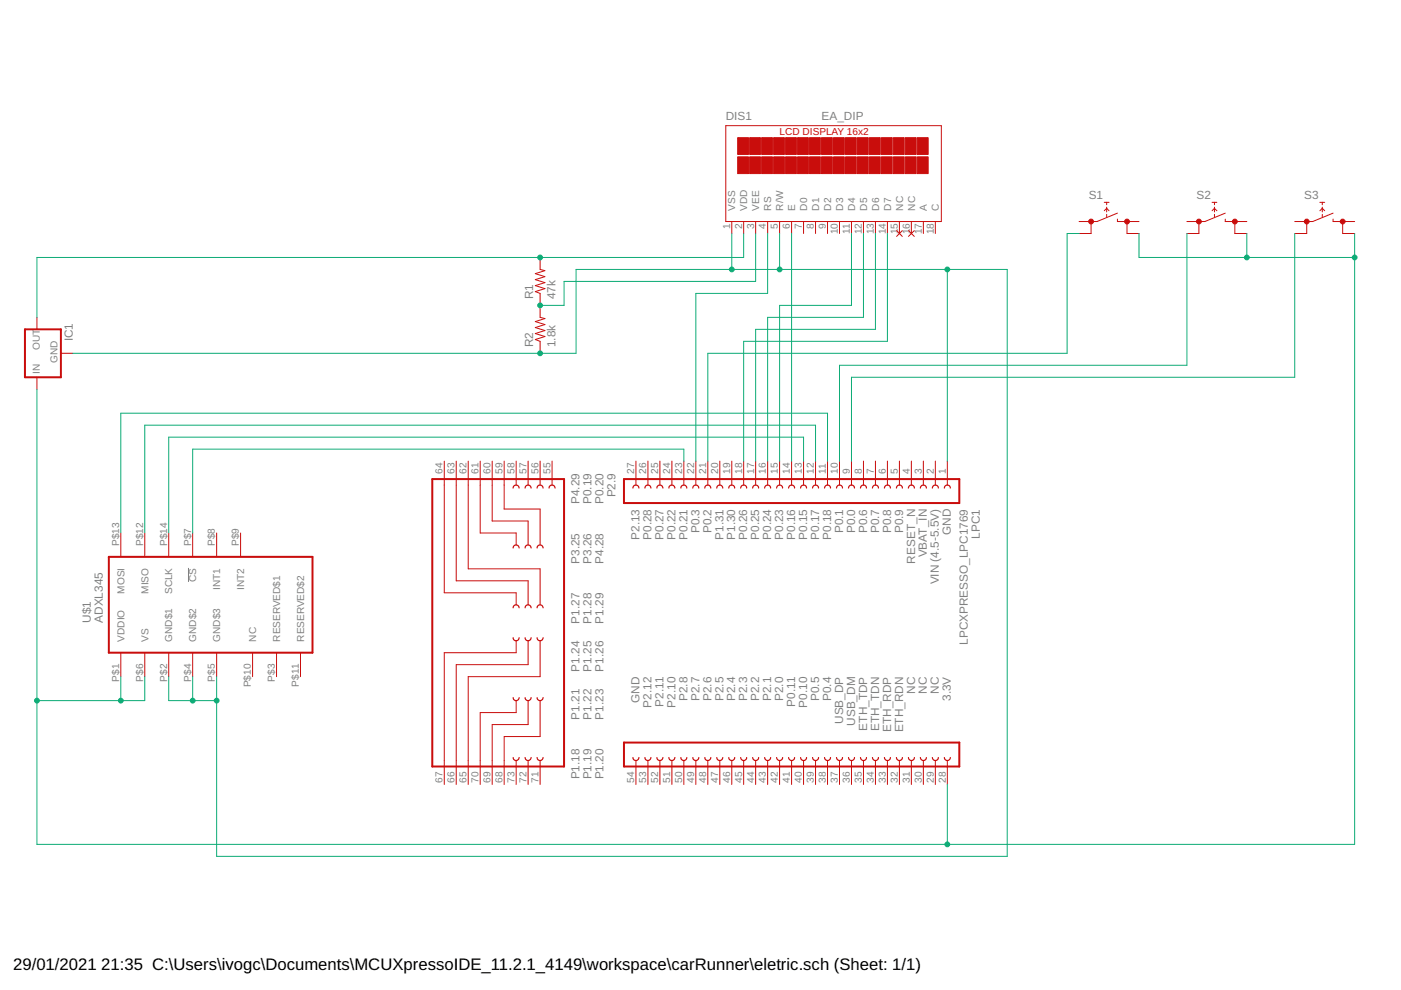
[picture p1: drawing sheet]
<svg xmlns="http://www.w3.org/2000/svg" width="297mm" height="210mm" viewBox="0 0 297 210" stroke-linecap="round" stroke-linejoin="round" font-family="sans-serif">
<path d="M40 120.4v3" fill="none" stroke="#808080" stroke-width=".21"/>
<path d="M5.3 69.8h7.6v10.2h-7.6zM23.1 118.1h43.2v20.3h-43.2zM91.7 101.6h27.9v60.9h-27.9zM132.3 101.6h71.1v5.1h-71.1zM132.3 157.4h71.1v5.1h-71.1z" fill="none" stroke="#c90d0c" stroke-width=".42"/>
<g fill="none" stroke="#c90d0c" stroke-width=".25">
<path d="M108.8 116.2a.63 .63 0 0 1 .6-.7 .63 .63 0 0 1 .7 .7M108.8 103.5a.63 .63 0 0 1 .6-.7 .63 .63 0 0 1 .7 .7M111.3 116.2a.63 .63 0 0 1 .7-.7 .63 .63 0 0 1 .6 .7M111.3 103.5a.63 .63 0 0 1 .7-.7 .63 .63 0 0 1 .6 .7M113.9 116.2a.63 .63 0 0 1 .6-.7 .63 .63 0 0 1 .6 .7M113.9 103.5a.63 .63 0 0 1 .6-.7 .63 .63 0 0 1 .6 .7M116.4 103.5a.63 .63 0 0 1 .7-.7 .63 .63 0 0 1 .6 .7M134.2 103.5a.63 .63 0 0 1 .6-.7 .63 .63 0 0 1 .7 .7M136.7 103.5a.63 .63 0 0 1 .7-.7 .63 .63 0 0 1 .6 .7M139.3 103.5a.63 .63 0 0 1 .6-.7 .63 .63 0 0 1 .6 .7M141.8 103.5a.63 .63 0 0 1 .7-.7 .63 .63 0 0 1 .6 .7M144.4 103.5a.63 .63 0 0 1 .6-.7 .63 .63 0 0 1 .6 .7"/>
<path d="M146.9 103.5a.63 .63 0 0 1 .6-.7 .63 .63 0 0 1 .7 .7M149.4 103.5a.63 .63 0 0 1 .7-.7 .63 .63 0 0 1 .6 .7M152 103.5a.63 .63 0 0 1 .6-.7 .63 .63 0 0 1 .6 .7M154.5 103.5a.62 .62 0 0 1 .6-.7 .62 .62 0 0 1 .7 .7M157 103.5a.63 .63 0 0 1 .7-.7 .63 .63 0 0 1 .6 .7M159.6 103.5a.63 .63 0 0 1 .6-.7 .63 .63 0 0 1 .6 .7M162.1 103.5a.63 .63 0 0 1 .7-.7 .63 .63 0 0 1 .6 .7M164.7 103.5a.63 .63 0 0 1 .6-.7 .63 .63 0 0 1 .6 .7M167.2 103.5a.63 .63 0 0 1 .6-.7 .63 .63 0 0 1 .7 .7M169.7 103.5a.63 .63 0 0 1 .7-.7 .63 .63 0 0 1 .6 .7M172.3 103.5a.63 .63 0 0 1 .6-.7 .63 .63 0 0 1 .6 .7M174.8 103.5a.63 .63 0 0 1 .7-.7 .63 .63 0 0 1 .6 .7"/>
<path d="M177.4 103.5a.63 .63 0 0 1 .6-.7 .63 .63 0 0 1 .6 .7M179.9 103.5a.63 .63 0 0 1 .6-.7 .63 .63 0 0 1 .7 .7M182.4 103.5a.63 .63 0 0 1 .7-.7 .63 .63 0 0 1 .6 .7M185 103.5a.63 .63 0 0 1 .6-.7 .63 .63 0 0 1 .6 .7M187.5 103.5a.63 .63 0 0 1 .7-.7 .63 .63 0 0 1 .6 .7M190.1 103.5a.63 .63 0 0 1 .6-.7 .63 .63 0 0 1 .6 .7M192.6 103.5a.63 .63 0 0 1 .6-.7 .63 .63 0 0 1 .7 .7M195.1 103.5a.63 .63 0 0 1 .7-.7 .63 .63 0 0 1 .6 .7M197.7 103.5a.63 .63 0 0 1 .6-.7 .63 .63 0 0 1 .6 .7M200.2 103.5a.63 .63 0 0 1 .7-.7 .63 .63 0 0 1 .6 .7M108.8 128.9a.63 .63 0 0 1 .6-.7 .63 .63 0 0 1 .7 .7M108.8 135.2a.63 .63 0 0 0 .6 .6 .63 .63 0 0 0 .7-.6"/>
<path d="M111.3 135.2a.63 .63 0 0 0 .7 .6 .63 .63 0 0 0 .6-.6M111.3 128.9a.63 .63 0 0 1 .7-.7 .63 .63 0 0 1 .6 .7M113.9 135.2a.63 .63 0 0 0 .6 .6 .63 .63 0 0 0 .6-.6M113.9 128.9a.63 .63 0 0 1 .6-.7 .63 .63 0 0 1 .6 .7M108.8 147.9a.63 .63 0 0 0 .6 .6 .63 .63 0 0 0 .7-.6M111.3 147.9a.63 .63 0 0 0 .7 .6 .63 .63 0 0 0 .6-.6M113.9 147.9a.63 .63 0 0 0 .6 .6 .63 .63 0 0 0 .6-.6M108.8 160.6a.63 .63 0 0 0 .6 .6 .63 .63 0 0 0 .7-.6M111.3 160.6a.63 .63 0 0 0 .7 .6 .63 .63 0 0 0 .6-.6M113.9 160.6a.63 .63 0 0 0 .6 .6 .63 .63 0 0 0 .6-.6M134.2 160.6a.63 .63 0 0 0 .6 .6 .63 .63 0 0 0 .7-.6M136.7 160.6a.63 .63 0 0 0 .7 .6 .63 .63 0 0 0 .6-.6"/>
<path d="M139.3 160.6a.63 .63 0 0 0 .6 .6 .63 .63 0 0 0 .6-.6M141.8 160.6a.63 .63 0 0 0 .7 .6 .63 .63 0 0 0 .6-.6M144.4 160.6a.63 .63 0 0 0 .6 .6 .63 .63 0 0 0 .6-.6M146.9 160.6a.63 .63 0 0 0 .6 .6 .63 .63 0 0 0 .7-.6M149.4 160.6a.63 .63 0 0 0 .7 .6 .63 .63 0 0 0 .6-.6M152 160.6a.63 .63 0 0 0 .6 .6 .63 .63 0 0 0 .6-.6M154.5 160.6a.62 .62 0 0 0 .6 .6 .62 .62 0 0 0 .7-.6M157 160.6a.63 .63 0 0 0 .7 .6 .63 .63 0 0 0 .6-.6M159.6 160.6a.63 .63 0 0 0 .6 .6 .63 .63 0 0 0 .6-.6M162.1 160.6a.63 .63 0 0 0 .7 .6 .63 .63 0 0 0 .6-.6M164.7 160.6a.63 .63 0 0 0 .6 .6 .63 .63 0 0 0 .6-.6M167.2 160.6a.63 .63 0 0 0 .6 .6 .63 .63 0 0 0 .7-.6"/>
<path d="M169.7 160.6a.63 .63 0 0 0 .7 .6 .63 .63 0 0 0 .6-.6M172.3 160.6a.63 .63 0 0 0 .6 .6 .63 .63 0 0 0 .6-.6M174.8 160.6a.63 .63 0 0 0 .7 .6 .63 .63 0 0 0 .6-.6M177.4 160.6a.63 .63 0 0 0 .6 .6 .63 .63 0 0 0 .6-.6M179.9 160.6a.63 .63 0 0 0 .6 .6 .63 .63 0 0 0 .7-.6M182.4 160.6a.63 .63 0 0 0 .7 .6 .63 .63 0 0 0 .6-.6M185 160.6a.63 .63 0 0 0 .6 .6 .63 .63 0 0 0 .6-.6M187.5 160.6a.63 .63 0 0 0 .7 .6 .63 .63 0 0 0 .6-.6M190.1 160.6a.63 .63 0 0 0 .6 .6 .63 .63 0 0 0 .6-.6M192.6 160.6a.63 .63 0 0 0 .6 .6 .63 .63 0 0 0 .7-.6M195.1 160.6a.63 .63 0 0 0 .7 .6 .63 .63 0 0 0 .6-.6M197.7 160.6a.63 .63 0 0 0 .6 .6 .63 .63 0 0 0 .6-.6"/>
<path d="M200.2 160.6a.63 .63 0 0 0 .7 .6 .63 .63 0 0 0 .6-.6"/>
</g>
<g fill="none" stroke="#c90d0c" stroke-width=".21">
<path d="M153.9 26.6h45.7v20.4h-45.7zM114.5 54.6v2.5l1 .3-2 .6 2 .7-2 .6 2 .6-2 .7 2 .6-2 .6 1 .4v5.1l1 .2-2 .7 2 .6-2 .6 2 .7-2 .6 2 .7-2 .6 1 .4v2.5M155.2 47v2.5M157.7 47v2.5M160.2 47v2.5M162.8 47v2.5M165.3 47v2.5M167.8 47v2.5M170.4 47v2.5M172.9 47v2.5M175.5 47v2.5M178 47v2.5"/>
<path d="M180.5 47v2.5M183.1 47v2.5M185.6 47v2.5M188.2 47v2.5M190.1 48.9l1.2 1.2M190.7 47v2.5M191.3 48.9l-1.2 1.2M192.6 48.9l1.2 1.2M193.2 47v2.5M193.8 48.9l-1.2 1.2M195.8 47v2.5M198.3 47v2.5"/>
<path d="M231.3 47v2.5h-2.5M234.1 42.9h1M234.1 44.7l.5-.5 .5 .5M234.6 42.9v.5M234.6 43.9v1M234.6 45.4v.6M236.9 45.2l-4.3 1.8h-3.8M236.9 46.5v.5h4.6M239 47v2.5h2.5M254.2 47v2.5h-2.5M257 42.9h1M257 44.7l.5-.5 .5 .5"/>
<path d="M257.5 42.9v.5M257.5 43.9v1M257.5 45.4v.6M259.8 45.2l-4.3 1.8h-3.8M259.8 46.5v.5h4.6M261.8 47v2.5h2.6M277.1 47v2.5h-2.6M279.8 42.9h1.1M279.8 44.7l.6-.5 .5 .5M280.4 42.9v.5M280.4 43.9v1M280.4 45.4v.6"/>
<path d="M282.6 45.2l-4.3 1.8h-3.8M282.6 46.5v.5h4.6M284.7 47v2.5h2.5M7.8 67.3v2.5M7.8 80v2.5M12.9 74.9h2.6M94.2 97.8v27.9h15.2v2.5M96.7 97.8v25.3h15.3v5.1M99.3 97.8v22.8h15.2v7.6M101.8 97.8v15.2h7.6v2.5M104.4 97.8v12.7h7.6v5M106.9 97.8v10.1h7.6v7.6"/>
<path d="M109.4 97.8v5M112 97.8v5M114.5 97.8v5M117.1 97.8v5M134.8 97.8v5M137.4 97.8v5M139.9 97.8v5M142.5 97.8v5M145 97.8v5M147.5 97.8v5M150.1 97.8v5M152.6 97.8v5"/>
<path d="M155.2 97.8v5M157.7 97.8v5M160.2 97.8v5M162.8 97.8v5M165.3 97.8v5M167.8 97.8v5M170.4 97.8v5M172.9 97.8v5M175.5 97.8v5M178 97.8v5M180.5 97.8v5M183.1 97.8v5"/>
<path d="M185.6 97.8v5M188.2 97.8v5M190.7 97.8v5M193.2 97.8v5M195.8 97.8v5M198.3 97.8v5M200.9 97.8v5M25.6 113v5.1M30.7 113v5.1M35.8 113v5.1M40.9 113v5.1M45.9 113v5.1"/>
<path d="M51 113v5.1M25.6 138.4v5.1M30.7 138.4v5.1M35.8 138.4v5.1M40.9 138.4v5.1M45.9 138.4v5.1M53.6 138.4v5.1M58.6 138.4v5.1M63.7 138.4v5.1M109.4 135.8v2.6h-15.2v27.9M112 135.8v5.1h-15.3v25.4M114.5 135.8v7.7h-15.2v22.8"/>
<path d="M109.4 148.5v2.6h-7.6v15.2M112 148.5v5.1h-7.6v12.7M114.5 148.5v7.7h-7.6v10.1M109.4 161.2v5.1M112 161.2v5.1M114.5 161.2v5.1M134.8 161.2v5.1M137.4 161.2v5.1M139.9 161.2v5.1M142.5 161.2v5.1M145 161.2v5.1M147.5 161.2v5.1"/>
<path d="M150.1 161.2v5.1M152.6 161.2v5.1M155.2 161.2v5.1M157.7 161.2v5.1M160.2 161.2v5.1M162.8 161.2v5.1M165.3 161.2v5.1M167.8 161.2v5.1M170.4 161.2v5.1M172.9 161.2v5.1M175.5 161.2v5.1M178 161.2v5.1"/>
<path d="M180.5 161.2v5.1M183.1 161.2v5.1M185.6 161.2v5.1M188.2 161.2v5.1M190.7 161.2v5.1M193.2 161.2v5.1M195.8 161.2v5.1M198.3 161.2v5.1M200.9 161.2v5.1"/>
</g>
<g fill="#c90d0c" stroke="#c90d0c" stroke-width=".21">
<path d="M156.4 29.2h2.3v3.5h-2.3z"/>
<path d="M156.4 33.3h2.3v3.5h-2.3z"/>
<path d="M158.9 29.2h2.3v3.5h-2.3z"/>
<path d="M158.9 33.3h2.3v3.5h-2.3z"/>
<path d="M161.5 29.2h2.3v3.5h-2.3z"/>
<path d="M161.5 33.3h2.3v3.5h-2.3z"/>
<path d="M164 29.2h2.3v3.5h-2.3z"/>
<path d="M164 33.3h2.3v3.5h-2.3z"/>
<path d="M166.6 29.2h2.2v3.5h-2.2z"/>
<path d="M166.6 33.3h2.2v3.5h-2.2z"/>
<path d="M169.1 29.2h2.3v3.5h-2.3z"/>
<path d="M169.1 33.3h2.3v3.5h-2.3z"/>
<path d="M171.6 29.2h2.3v3.5h-2.3z"/>
<path d="M171.6 33.3h2.3v3.5h-2.3z"/>
<path d="M174.2 29.2h2.3v3.5h-2.3z"/>
<path d="M174.2 33.3h2.3v3.5h-2.3z"/>
<path d="M176.7 29.2h2.3v3.5h-2.3z"/>
<path d="M176.7 33.3h2.3v3.5h-2.3z"/>
<path d="M179.3 29.2h2.2v3.5h-2.2z"/>
<path d="M179.3 33.3h2.2v3.5h-2.2z"/>
<path d="M181.8 29.2h2.3v3.5h-2.3z"/>
<path d="M181.8 33.3h2.3v3.5h-2.3z"/>
<path d="M184.3 29.2h2.3v3.5h-2.3z"/>
<path d="M184.3 33.3h2.3v3.5h-2.3z"/>
<path d="M186.9 29.2h2.3v3.5h-2.3z"/>
<path d="M186.9 33.3h2.3v3.5h-2.3z"/>
<path d="M189.4 29.2h2.3v3.5h-2.3z"/>
<path d="M189.4 33.3h2.3v3.5h-2.3z"/>
<path d="M192 29.2h2.2v3.5h-2.2z"/>
<path d="M192 33.3h2.2v3.5h-2.2z"/>
<path d="M194.5 29.2h2.3v3.5h-2.3z"/>
<path d="M194.5 33.3h2.3v3.5h-2.3z"/>
</g>
<g fill="#c90d0c" stroke="#c90d0c" stroke-width=".21">
<circle cx="231.3" cy="47" r=".51"/>
<circle cx="239" cy="47" r=".51"/>
<circle cx="254.2" cy="47" r=".51"/>
<circle cx="261.8" cy="47" r=".51"/>
<circle cx="277.1" cy="47" r=".51"/>
<circle cx="284.7" cy="47" r=".51"/>
</g>
<g fill="none" stroke="#0dab76" stroke-width=".21">
<path d="M155.2 49.5v7.6M157.7 49.5v5.1h-149.9v12.7M160.2 49.5v10.2h-40.6v5h-5.1M162.8 49.5v12.7h-15.3v35.6M165.3 49.5v7.6M167.8 49.5v48.3M180.5 49.5v15.2h-15.2v33.1M183.1 49.5v17.8h-20.3v30.5M185.6 49.5v20.3h-25.4v28M188.2 49.5v22.9h-30.5v25.4M200.9 57.1v40.7M228.8 49.5h-2.5v25.4h-76.2v22.9"/>
<path d="M241.5 49.5v5.1h45.7M251.7 49.5v27.9h-73.7v20.4M264.4 49.5v5.1M274.5 49.5v30.5h-94v17.8M287.2 49.5v129.5h-279.4v-96.5M15.5 74.9h106.6v-17.8h91.5v124.5h-167.7v-38.1M145 97.8v-2.6h-104.1v17.8M170.4 97.8v-5.1h-134.6v20.3M172.9 97.8v-7.7h-142.2v22.9M175.5 97.8v-10.2h-149.9v25.4M25.6 143.5v5M30.7 143.5v5h-22.9"/>
<path d="M35.8 143.5v5h10.1M40.9 143.5v5M200.9 166.3v12.7"/>
</g>
<g fill="#0dab76" stroke="#0dab76" stroke-width=".21">
<circle cx="114.5" cy="54.6" r=".51"/>
<circle cx="114.5" cy="64.7" r=".51"/>
<circle cx="25.6" cy="148.5" r=".51"/>
<circle cx="7.8" cy="148.5" r=".51"/>
<circle cx="264.4" cy="54.6" r=".51"/>
<circle cx="200.9" cy="179" r=".51"/>
<circle cx="287.2" cy="54.6" r=".51"/>
<circle cx="165.3" cy="57.1" r=".51"/>
<circle cx="155.2" cy="57.1" r=".51"/>
<circle cx="114.5" cy="74.9" r=".51"/>
<circle cx="200.9" cy="57.1" r=".51"/>
<circle cx="40.9" cy="148.5" r=".51"/>
<circle cx="45.9" cy="148.5" r=".51"/>
</g>
<g font-size="3.5">
<text x="2.8" y="205.7">29/01/2021</text>
<text x="21.5" y="205.7">21:35 C:\Users\ivogc\Documents\MCUXpressoIDE_11.2.1_4149\workspace\carRunner\eletric.sch (Sheet: 1/1)</text>
</g>
<g font-size="2.5" fill="#808080">
<text x="153.9" y="25.4">DIS1</text>
<text x="174.2" y="25.4">EA_DIP</text>
<text x="230.8" y="42.1">S1</text>
<text x="253.7" y="42.1">S2</text>
<text x="276.5" y="42.1">S3</text>
<text x="113" y="63.5" transform="rotate(-90 113 63.5)">R1</text>
<text x="117.8" y="63.5" transform="rotate(-90 117.8 63.5)">47k</text>
<text x="15.5" y="72.4" transform="rotate(-90 15.5 72.4)">IC1</text>
<text x="113" y="73.6" transform="rotate(-90 113 73.6)">R2</text>
<text x="117.8" y="73.6" transform="rotate(-90 117.8 73.6)">1.8k</text>
<text x="122.9" y="106.9" transform="rotate(-90 122.9 106.9)">P4.29</text>
<text x="125.4" y="106.9" transform="rotate(-90 125.4 106.9)">P0.19</text>
<text x="128" y="106.9" transform="rotate(-90 128 106.9)">P0.20</text>
<text x="130.5" y="105.5" transform="rotate(-90 130.5 105.5)">P2.9</text>
<text x="148.3" y="113.1" transform="rotate(-90 148.3 113.1)">P0.3</text>
<text x="150.8" y="113.1" transform="rotate(-90 150.8 113.1)">P0.2</text>
<text x="178.8" y="113.1" transform="rotate(-90 178.8 113.1)">P0.1</text>
<text x="181.3" y="113.1" transform="rotate(-90 181.3 113.1)">P0.0</text>
<text x="183.8" y="113.1" transform="rotate(-90 183.8 113.1)">P0.6</text>
<text x="186.4" y="113.1" transform="rotate(-90 186.4 113.1)">P0.7</text>
<text x="188.9" y="113.1" transform="rotate(-90 188.9 113.1)">P0.8</text>
<text x="191.5" y="113.1" transform="rotate(-90 191.5 113.1)">P0.9</text>
<text x="201.6" y="113.5" transform="rotate(-90 201.6 113.5)">GND</text>
<text x="122.9" y="119.6" transform="rotate(-90 122.9 119.6)">P3.25</text>
<text x="125.4" y="119.6" transform="rotate(-90 125.4 119.6)">P3.26</text>
<text x="128" y="119.6" transform="rotate(-90 128 119.6)">P4.28</text>
<text x="135.6" y="114.5" transform="rotate(-90 135.6 114.5)">P2.13</text>
<text x="138.1" y="114.5" transform="rotate(-90 138.1 114.5)">P0.28</text>
<text x="140.7" y="114.5" transform="rotate(-90 140.7 114.5)">P0.27</text>
<text x="143.2" y="114.5" transform="rotate(-90 143.2 114.5)">P0.22</text>
<text x="145.7" y="114.5" transform="rotate(-90 145.7 114.5)">P0.21</text>
<text x="153.4" y="114.5" transform="rotate(-90 153.4 114.5)">P1.31</text>
<text x="155.9" y="114.5" transform="rotate(-90 155.9 114.5)">P1.30</text>
<text x="158.4" y="114.5" transform="rotate(-90 158.4 114.5)">P0.26</text>
<text x="161" y="114.5" transform="rotate(-90 161 114.5)">P0.25</text>
<text x="163.5" y="114.5" transform="rotate(-90 163.5 114.5)">P0.24</text>
<text x="166.1" y="114.5" transform="rotate(-90 166.1 114.5)">P0.23</text>
<text x="168.6" y="114.5" transform="rotate(-90 168.6 114.5)">P0.16</text>
<text x="171.1" y="114.5" transform="rotate(-90 171.1 114.5)">P0.15</text>
<text x="173.7" y="114.5" transform="rotate(-90 173.7 114.5)">P0.17</text>
<text x="176.2" y="114.5" transform="rotate(-90 176.2 114.5)">P0.18</text>
<text x="194" y="119.5" transform="rotate(-90 194 119.5)">RESET_N</text>
<text x="196.5" y="118.2" transform="rotate(-90 196.5 118.2)">VBAT_IN</text>
<text x="207.7" y="114.2" transform="rotate(-90 207.7 114.2)">LPC1</text>
<text x="199.1" y="123.9" transform="rotate(-90 199.1 123.9)">VIN (4.5-5.5V)</text>
<text x="19.3" y="132" transform="rotate(-90 19.3 132)">U$1</text>
<text x="21.8" y="132" transform="rotate(-90 21.8 132)">ADXL345</text>
<text x="122.9" y="132.3" transform="rotate(-90 122.9 132.3)">P1.27</text>
<text x="125.4" y="132.3" transform="rotate(-90 125.4 132.3)">P1.28</text>
<text x="128" y="132.3" transform="rotate(-90 128 132.3)">P1.29</text>
<text x="205.2" y="136.7" transform="rotate(-90 205.2 136.7)">LPCXPRESSO_LPC1769</text>
<text x="122.9" y="142.4" transform="rotate(-90 122.9 142.4)">P1.24</text>
<text x="125.4" y="142.4" transform="rotate(-90 125.4 142.4)">P1.25</text>
<text x="128" y="142.4" transform="rotate(-90 128 142.4)">P1.26</text>
<text x="135.6" y="149" transform="rotate(-90 135.6 149)">GND</text>
<text x="140.7" y="149.8" transform="rotate(-90 140.7 149.8)">P2.11</text>
<text x="145.7" y="148.6" transform="rotate(-90 145.7 148.6)">P2.8</text>
<text x="148.3" y="148.6" transform="rotate(-90 148.3 148.6)">P2.7</text>
<text x="150.8" y="148.6" transform="rotate(-90 150.8 148.6)">P2.6</text>
<text x="153.4" y="148.6" transform="rotate(-90 153.4 148.6)">P2.5</text>
<text x="155.9" y="148.6" transform="rotate(-90 155.9 148.6)">P2.4</text>
<text x="158.4" y="148.6" transform="rotate(-90 158.4 148.6)">P2.3</text>
<text x="161" y="148.6" transform="rotate(-90 161 148.6)">P2.2</text>
<text x="163.5" y="148.6" transform="rotate(-90 163.5 148.6)">P2.1</text>
<text x="166.1" y="148.6" transform="rotate(-90 166.1 148.6)">P2.0</text>
<text x="168.6" y="149.8" transform="rotate(-90 168.6 149.8)">P0.11</text>
<text x="173.7" y="148.6" transform="rotate(-90 173.7 148.6)">P0.5</text>
<text x="176.2" y="148.6" transform="rotate(-90 176.2 148.6)">P0.4</text>
<text x="194" y="147.1" transform="rotate(-90 194 147.1)">NC</text>
<text x="196.5" y="147.1" transform="rotate(-90 196.5 147.1)">NC</text>
<text x="199.1" y="147.1" transform="rotate(-90 199.1 147.1)">NC</text>
<text x="201.6" y="148.6" transform="rotate(-90 201.6 148.6)">3.3V</text>
<text x="122.9" y="152.6" transform="rotate(-90 122.9 152.6)">P1.21</text>
<text x="125.4" y="152.6" transform="rotate(-90 125.4 152.6)">P1.22</text>
<text x="128" y="152.6" transform="rotate(-90 128 152.6)">P1.23</text>
<text x="138.1" y="150" transform="rotate(-90 138.1 150)">P2.12</text>
<text x="143.2" y="150" transform="rotate(-90 143.2 150)">P2.10</text>
<text x="171.1" y="150" transform="rotate(-90 171.1 150)">P0.10</text>
<text x="178.8" y="153.5" transform="rotate(-90 178.8 153.5)">USB_DP</text>
<text x="181.3" y="153.9" transform="rotate(-90 181.3 153.9)">USB_DM</text>
<text x="183.8" y="154.9" transform="rotate(-90 183.8 154.9)">ETH_TDP</text>
<text x="186.4" y="155" transform="rotate(-90 186.4 155)">ETH_TDN</text>
<text x="188.9" y="155.2" transform="rotate(-90 188.9 155.2)">ETH_RDP</text>
<text x="191.5" y="155.3" transform="rotate(-90 191.5 155.3)">ETH_RDN</text>
<text x="122.9" y="165.3" transform="rotate(-90 122.9 165.3)">P1.18</text>
<text x="125.4" y="165.3" transform="rotate(-90 125.4 165.3)">P1.19</text>
<text x="128" y="165.3" transform="rotate(-90 128 165.3)">P1.20</text>
</g>
<text font-size="2.1" fill="#c90d0c" x="165.3" y="28.7">LCD DISPLAY 16x2</text>
<g font-size="2.1" fill="#808080">
<text x="155.9" y="44.6" transform="rotate(-90 155.9 44.6)">VSS</text>
<text x="158.4" y="44.6" transform="rotate(-90 158.4 44.6)">VDD</text>
<text x="161" y="44.6" transform="rotate(-90 161 44.6)">VEE</text>
<text x="163.5" y="44.6" transform="rotate(-90 163.5 44.6)">RS</text>
<text x="166.1" y="44.6" transform="rotate(-90 166.1 44.6)">R/W</text>
<text x="168.6" y="44.6" transform="rotate(-90 168.6 44.6)">E</text>
<text x="171.1" y="44.6" transform="rotate(-90 171.1 44.6)">D0</text>
<text x="173.7" y="44.6" transform="rotate(-90 173.7 44.6)">D1</text>
<text x="176.2" y="44.6" transform="rotate(-90 176.2 44.6)">D2</text>
<text x="178.8" y="44.6" transform="rotate(-90 178.8 44.6)">D3</text>
<text x="181.3" y="44.6" transform="rotate(-90 181.3 44.6)">D4</text>
<text x="183.8" y="44.6" transform="rotate(-90 183.8 44.6)">D5</text>
<text x="186.4" y="44.6" transform="rotate(-90 186.4 44.6)">D6</text>
<text x="188.9" y="44.6" transform="rotate(-90 188.9 44.6)">D7</text>
<text x="191.5" y="44.6" transform="rotate(-90 191.5 44.6)">NC</text>
<text x="194" y="44.6" transform="rotate(-90 194 44.6)">NC</text>
<text x="196.5" y="44.6" transform="rotate(-90 196.5 44.6)">A</text>
<text x="199.1" y="44.6" transform="rotate(-90 199.1 44.6)">C</text>
<text x="154.8" y="48.5" transform="rotate(-90 154.8 48.5)">1</text>
<text x="157.3" y="48.5" transform="rotate(-90 157.3 48.5)">2</text>
<text x="159.9" y="48.5" transform="rotate(-90 159.9 48.5)">3</text>
<text x="162.4" y="48.5" transform="rotate(-90 162.4 48.5)">4</text>
<text x="164.9" y="48.5" transform="rotate(-90 164.9 48.5)">5</text>
<text x="167.5" y="48.5" transform="rotate(-90 167.5 48.5)">6</text>
<text x="170" y="48.5" transform="rotate(-90 170 48.5)">7</text>
<text x="172.6" y="48.5" transform="rotate(-90 172.6 48.5)">8</text>
<text x="175.1" y="48.5" transform="rotate(-90 175.1 48.5)">9</text>
<text x="177.6" y="49.7" transform="rotate(-90 177.6 49.7)">10</text>
<text x="180.2" y="49.6" transform="rotate(-90 180.2 49.6)">11</text>
<text x="182.7" y="49.7" transform="rotate(-90 182.7 49.7)">12</text>
<text x="185.3" y="49.7" transform="rotate(-90 185.3 49.7)">13</text>
<text x="187.8" y="49.7" transform="rotate(-90 187.8 49.7)">14</text>
<text x="190.3" y="49.7" transform="rotate(-90 190.3 49.7)">15</text>
<text x="192.9" y="49.7" transform="rotate(-90 192.9 49.7)">16</text>
<text x="195.4" y="49.7" transform="rotate(-90 195.4 49.7)">17</text>
<text x="198" y="49.7" transform="rotate(-90 198 49.7)">18</text>
<text x="8.5" y="74.3" transform="rotate(-90 8.5 74.3)">OUT</text>
<text x="12.2" y="76.9" transform="rotate(-90 12.2 76.9)">GND</text>
<text x="8.5" y="79.4" transform="rotate(-90 8.5 79.4)">IN</text>
<text x="93.8" y="100.5" transform="rotate(-90 93.8 100.5)">64</text>
<text x="96.4" y="100.5" transform="rotate(-90 96.4 100.5)">63</text>
<text x="98.9" y="100.5" transform="rotate(-90 98.9 100.5)">62</text>
<text x="101.5" y="100.5" transform="rotate(-90 101.5 100.5)">61</text>
<text x="104" y="100.5" transform="rotate(-90 104 100.5)">60</text>
<text x="106.5" y="100.5" transform="rotate(-90 106.5 100.5)">59</text>
<text x="109.1" y="100.5" transform="rotate(-90 109.1 100.5)">58</text>
<text x="111.6" y="100.5" transform="rotate(-90 111.6 100.5)">57</text>
<text x="114.2" y="100.5" transform="rotate(-90 114.2 100.5)">56</text>
<text x="116.7" y="100.5" transform="rotate(-90 116.7 100.5)">55</text>
<text x="134.5" y="100.5" transform="rotate(-90 134.5 100.5)">27</text>
<text x="137" y="100.5" transform="rotate(-90 137 100.5)">26</text>
<text x="139.5" y="100.5" transform="rotate(-90 139.5 100.5)">25</text>
<text x="142.1" y="100.5" transform="rotate(-90 142.1 100.5)">24</text>
<text x="144.6" y="100.5" transform="rotate(-90 144.6 100.5)">23</text>
<text x="147.2" y="100.5" transform="rotate(-90 147.2 100.5)">22</text>
<text x="149.7" y="100.5" transform="rotate(-90 149.7 100.5)">21</text>
<text x="152.2" y="100.5" transform="rotate(-90 152.2 100.5)">20</text>
<text x="154.8" y="100.5" transform="rotate(-90 154.8 100.5)">19</text>
<text x="157.3" y="100.5" transform="rotate(-90 157.3 100.5)">18</text>
<text x="159.9" y="100.5" transform="rotate(-90 159.9 100.5)">17</text>
<text x="162.4" y="100.5" transform="rotate(-90 162.4 100.5)">16</text>
<text x="164.9" y="100.5" transform="rotate(-90 164.9 100.5)">15</text>
<text x="167.5" y="100.5" transform="rotate(-90 167.5 100.5)">14</text>
<text x="170" y="100.5" transform="rotate(-90 170 100.5)">13</text>
<text x="172.6" y="100.5" transform="rotate(-90 172.6 100.5)">12</text>
<text x="175.1" y="100.5" transform="rotate(-90 175.1 100.5)">11</text>
<text x="177.6" y="100.5" transform="rotate(-90 177.6 100.5)">10</text>
<text x="180.2" y="100.5" transform="rotate(-90 180.2 100.5)">9</text>
<text x="182.7" y="100.5" transform="rotate(-90 182.7 100.5)">8</text>
<text x="185.3" y="100.5" transform="rotate(-90 185.3 100.5)">7</text>
<text x="187.8" y="100.5" transform="rotate(-90 187.8 100.5)">6</text>
<text x="190.3" y="100.5" transform="rotate(-90 190.3 100.5)">5</text>
<text x="192.9" y="100.5" transform="rotate(-90 192.9 100.5)">4</text>
<text x="195.4" y="100.5" transform="rotate(-90 195.4 100.5)">3</text>
<text x="198" y="100.5" transform="rotate(-90 198 100.5)">2</text>
<text x="200.5" y="100.5" transform="rotate(-90 200.5 100.5)">1</text>
<text x="25.3" y="115.7" transform="rotate(-90 25.3 115.7)">P$13</text>
<text x="30.3" y="115.7" transform="rotate(-90 30.3 115.7)">P$12</text>
<text x="35.4" y="115.7" transform="rotate(-90 35.4 115.7)">P$14</text>
<text x="40.5" y="115.7" transform="rotate(-90 40.5 115.7)">P$7</text>
<text x="45.6" y="115.7" transform="rotate(-90 45.6 115.7)">P$8</text>
<text x="50.7" y="115.7" transform="rotate(-90 50.7 115.7)">P$9</text>
<text x="26.4" y="125.9" transform="rotate(-90 26.4 125.9)">MOSI</text>
<text x="31.5" y="125.9" transform="rotate(-90 31.5 125.9)">MISO</text>
<text x="36.5" y="126" transform="rotate(-90 36.5 126)">SCLK</text>
<text x="41.6" y="123.4" transform="rotate(-90 41.6 123.4)">CS</text>
<text x="46.7" y="125.1" transform="rotate(-90 46.7 125.1)">INT1</text>
<text x="51.8" y="125.1" transform="rotate(-90 51.8 125.1)">INT2</text>
<text x="26.4" y="136.1" transform="rotate(-90 26.4 136.1)">VDDIO</text>
<text x="31.5" y="136.1" transform="rotate(-90 31.5 136.1)">VS</text>
<text x="36.5" y="136.1" transform="rotate(-90 36.5 136.1)">GND$1</text>
<text x="41.6" y="136.1" transform="rotate(-90 41.6 136.1)">GND$2</text>
<text x="46.7" y="136.1" transform="rotate(-90 46.7 136.1)">GND$3</text>
<text x="54.3" y="136.1" transform="rotate(-90 54.3 136.1)">NC</text>
<text x="59.4" y="136.1" transform="rotate(-90 59.4 136.1)">RESERVED$1</text>
<text x="64.5" y="136.1" transform="rotate(-90 64.5 136.1)">RESERVED$2</text>
<text x="25.3" y="144.5" transform="rotate(-90 25.3 144.5)">P$1</text>
<text x="30.3" y="144.5" transform="rotate(-90 30.3 144.5)">P$6</text>
<text x="35.4" y="144.5" transform="rotate(-90 35.4 144.5)">P$2</text>
<text x="40.5" y="144.5" transform="rotate(-90 40.5 144.5)">P$4</text>
<text x="45.6" y="144.5" transform="rotate(-90 45.6 144.5)">P$5</text>
<text x="53.2" y="145.7" transform="rotate(-90 53.2 145.7)">P$10</text>
<text x="58.3" y="144.5" transform="rotate(-90 58.3 144.5)">P$3</text>
<text x="63.4" y="145.6" transform="rotate(-90 63.4 145.6)">P$11</text>
<text x="93.8" y="166" transform="rotate(-90 93.8 166)">67</text>
<text x="96.4" y="166" transform="rotate(-90 96.4 166)">66</text>
<text x="98.9" y="166" transform="rotate(-90 98.9 166)">65</text>
<text x="101.5" y="166" transform="rotate(-90 101.5 166)">70</text>
<text x="104" y="166" transform="rotate(-90 104 166)">69</text>
<text x="106.5" y="166" transform="rotate(-90 106.5 166)">68</text>
<text x="109.1" y="166" transform="rotate(-90 109.1 166)">73</text>
<text x="111.6" y="166" transform="rotate(-90 111.6 166)">72</text>
<text x="114.2" y="166" transform="rotate(-90 114.2 166)">71</text>
<text x="134.5" y="166" transform="rotate(-90 134.5 166)">54</text>
<text x="137" y="166" transform="rotate(-90 137 166)">53</text>
<text x="139.5" y="166" transform="rotate(-90 139.5 166)">52</text>
<text x="142.1" y="166" transform="rotate(-90 142.1 166)">51</text>
<text x="144.6" y="166" transform="rotate(-90 144.6 166)">50</text>
<text x="147.2" y="166" transform="rotate(-90 147.2 166)">49</text>
<text x="149.7" y="166" transform="rotate(-90 149.7 166)">48</text>
<text x="152.2" y="166" transform="rotate(-90 152.2 166)">47</text>
<text x="154.8" y="166" transform="rotate(-90 154.8 166)">46</text>
<text x="157.3" y="166" transform="rotate(-90 157.3 166)">45</text>
<text x="159.9" y="166" transform="rotate(-90 159.9 166)">44</text>
<text x="162.4" y="166" transform="rotate(-90 162.4 166)">43</text>
<text x="164.9" y="166" transform="rotate(-90 164.9 166)">42</text>
<text x="167.5" y="166" transform="rotate(-90 167.5 166)">41</text>
<text x="170" y="166" transform="rotate(-90 170 166)">40</text>
<text x="172.6" y="166" transform="rotate(-90 172.6 166)">39</text>
<text x="175.1" y="166" transform="rotate(-90 175.1 166)">38</text>
<text x="177.6" y="166" transform="rotate(-90 177.6 166)">37</text>
<text x="180.2" y="166" transform="rotate(-90 180.2 166)">36</text>
<text x="182.7" y="166" transform="rotate(-90 182.7 166)">35</text>
<text x="185.3" y="166" transform="rotate(-90 185.3 166)">34</text>
<text x="187.8" y="166" transform="rotate(-90 187.8 166)">33</text>
<text x="190.3" y="166" transform="rotate(-90 190.3 166)">32</text>
<text x="192.9" y="166" transform="rotate(-90 192.9 166)">31</text>
<text x="195.4" y="166" transform="rotate(-90 195.4 166)">30</text>
<text x="198" y="166" transform="rotate(-90 198 166)">29</text>
<text x="200.5" y="166" transform="rotate(-90 200.5 166)">28</text>
</g>
</svg>
